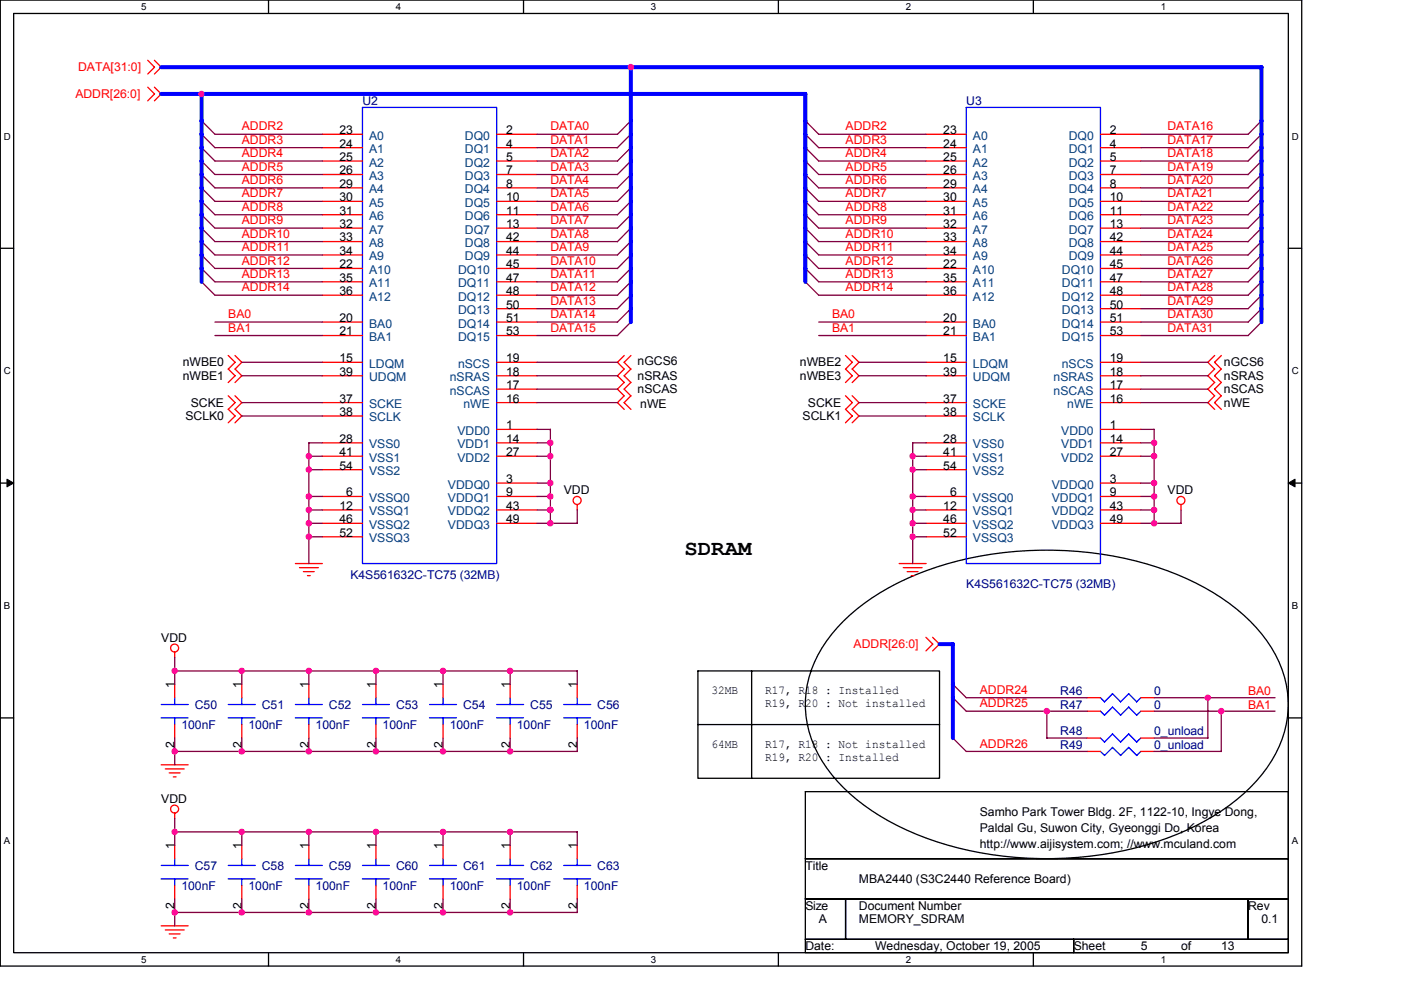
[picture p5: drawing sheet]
<svg xmlns="http://www.w3.org/2000/svg" width="297mm" height="210mm" viewBox="0 0 297 210" stroke-linecap="round" stroke-linejoin="round" font-family="sans-serif">
<path d="M.1 0h275.9v204.8h-275.9zM2.9 2.9h270.3v199.1h-270.3z" fill="none" stroke="#000" stroke-width=".28"/>
<g fill="#fff">
<path d="M29.9 .3h1.1v2.3h-1.1z"/>
<path d="M29.9 202.3h1.1v2.3h-1.1z"/>
</g>
<path d="M56.9 0v2.9M56.9 202v2.8" fill="none" stroke="#000" stroke-width=".28"/>
<g fill="#fff">
<path d="M83.9 .3h1.2v2.3h-1.2z"/>
<path d="M83.9 202.3h1.2v2.3h-1.2z"/>
</g>
<path d="M111 0v2.9M111 202v2.8" fill="none" stroke="#000" stroke-width=".28"/>
<g fill="#fff">
<path d="M138 .3h1.1v2.3h-1.1z"/>
<path d="M138 202.3h1.1v2.3h-1.1z"/>
</g>
<path d="M165 0v2.9M165 202v2.8" fill="none" stroke="#000" stroke-width=".28"/>
<g fill="#fff">
<path d="M192 .3h1.2v2.3h-1.2z"/>
<path d="M192 202.3h1.2v2.3h-1.2z"/>
</g>
<path d="M219.1 0v2.9M219.1 202v2.8" fill="none" stroke="#000" stroke-width=".28"/>
<g fill="#fff">
<path d="M246.1 .3h1.1v2.3h-1.1z"/>
<path d="M246.1 202.3h1.1v2.3h-1.1z"/>
<path d="M.8 27.7h1.5v2.3h-1.5z"/>
<path d="M273.9 27.7h1.5v2.3h-1.5z"/>
<path d="M.8 77.5h1.5v2.3h-1.5z"/>
<path d="M273.9 77.5h1.5v2.3h-1.5z"/>
</g>
<path d="M.1 52.6h2.8M273.2 52.6h2.8" fill="none" stroke="#000" stroke-width=".28"/>
<g fill="#fff">
<path d="M.8 127.3h1.4v2.3h-1.4z"/>
<path d="M273.9 127.3h1.3v2.3h-1.3z"/>
</g>
<path d="M.1 102.4h2.8M273.2 102.4h2.8" fill="none" stroke="#000" stroke-width=".28"/>
<path d="M1.5 101.6l1.4 .8-1.4 .8zM273.2 102.4l1.4-.8v1.6z" fill="#000" stroke="#000" stroke-width=".21"/>
<g fill="#fff">
<path d="M.8 177.1h1.4v2.3h-1.4z"/>
<path d="M273.9 177.1h1.3v2.3h-1.3z"/>
</g>
<g fill="none" stroke="#000" stroke-width=".28">
<path d="M179.5 131.1a54.6 54.6 0 0 1 25.6-12.6 76.6 76.6 0 0 1 45.5 3.7 42.3 42.3 0 0 1 18.5 14.4 22.4 22.4 0 0 1-1.4 27.4 47.1 47.1 0 0 1-22.8 14.6 76.7 76.7 0 0 1-51.6-2.1 42.3 42.3 0 0 1-18.5-14.4 22.4 22.4 0 0 1 1.4-27.4zM.1 152.2h2.8M148 142.3h51.2v22.7h-51.2zM148 153.6h51.2M159.4 142.3v22.7M273.2 152.2h2.8M170.7 167.9h102.5v14.2h-102.5zM170.7 182.1h102.5v8.5h-102.5zM170.7 190.6h8.6v8.6h-8.6zM170.7 199.2h56.9v2.8h-56.9zM179.3 190.6h85.3v8.6h-85.3zM227.6 199.2h45.6v2.8h-45.6z"/>
<path d="M264.6 190.6h8.6v8.6h-8.6z"/>
</g>
<g fill="none" stroke="#f00" stroke-width=".28">
<path d="M31.3 18.5l1.5 1.4-1.5 1.5M31.3 12.8l1.5 1.4-1.5 1.5M32.7 18.5l1.5 1.4-1.5 1.5M32.7 12.8l1.5 1.4-1.5 1.5M68.3 28.5h8.6M68.3 31.3h8.6M68.3 34.1h8.6M68.3 37h8.6M68.3 39.8h8.6M105.3 28.5h8.6M105.3 31.3h8.6M105.3 34.1h8.6"/>
<path d="M105.3 37h8.6M105.3 39.8h8.6M196.3 28.5h8.6M196.3 31.3h8.6M196.3 34.1h8.6M196.3 37h8.6M196.3 39.8h8.6M233.3 28.5h8.6M233.3 31.3h8.6M233.3 34.1h8.6M233.3 37h8.6M233.3 39.8h8.6"/>
<path d="M68.3 42.7h8.6M68.3 45.5h8.6M68.3 48.4h8.6M68.3 51.2h8.6M68.3 54.1h8.6M68.3 56.9h8.6M68.3 59.8h8.6M105.3 42.7h8.6M105.3 45.5h8.6M105.3 48.4h8.6M105.3 51.2h8.6M105.3 54.1h8.6"/>
<path d="M105.3 56.9h8.6M105.3 59.8h8.6M196.3 42.7h8.6M196.3 45.5h8.6M196.3 48.4h8.6M196.3 51.2h8.6M196.3 54.1h8.6M196.3 56.9h8.6M196.3 59.8h8.6M233.3 42.7h8.6M233.3 45.5h8.6M233.3 48.4h8.6"/>
<path d="M233.3 51.2h8.6M233.3 54.1h8.6M233.3 56.9h8.6M233.3 59.8h8.6M48.4 78.2l1.4 1.5-1.4 1.4M48.4 75.4l1.4 1.4-1.4 1.5M49.8 78.2l1.5 1.5-1.5 1.4M49.8 75.4l1.5 1.4-1.5 1.5M68.3 71.1h8.6M68.3 79.7h8.6M68.3 76.8h8.6M68.3 62.6h8.6"/>
<path d="M68.3 68.3h8.6M105.3 71.1h8.6M105.3 79.7h8.6M105.3 76.8h8.6M105.3 62.6h8.6M105.3 65.4h8.6M105.3 68.3h8.6M132.4 75.4l-1.5 1.4 1.5 1.5M132.4 78.2l-1.5 1.5 1.5 1.4M133.8 75.4l-1.5 1.4 1.5 1.5M133.8 78.2l-1.5 1.5 1.5 1.4M179.3 75.4l1.4 1.4-1.4 1.5"/>
<path d="M179.3 78.2l1.4 1.5-1.4 1.4M180.7 75.4l1.4 1.4-1.4 1.5M180.7 78.2l1.4 1.5-1.4 1.4M196.3 71.1h8.6M196.3 79.7h8.6M196.3 76.8h8.6M196.3 62.6h8.6M196.3 68.3h8.6M233.3 71.1h8.6M233.3 79.7h8.6M233.3 76.8h8.6M233.3 62.6h8.6"/>
<path d="M233.3 65.4h8.6M233.3 68.3h8.6M257.5 75.4l-1.4 1.4 1.4 1.5M257.5 78.2l-1.4 1.5 1.4 1.4M258.9 75.4l-1.4 1.4 1.4 1.5M258.9 78.2l-1.4 1.5 1.4 1.4M48.4 86.8l1.4 1.4-1.4 1.4M48.4 83.9l1.4 1.5-1.4 1.4M49.8 86.8l1.5 1.4-1.5 1.4M49.8 83.9l1.5 1.5-1.5 1.4M68.3 85.4h8.6M68.3 88.2h8.6"/>
<path d="M68.3 96.7h8.6M68.3 93.9h8.6M68.3 99.6h8.6M105.3 85.4h8.6M105.3 82.5h8.6M105.3 96.7h8.6M105.3 93.9h8.6M105.3 91h8.6M132.4 81.1l-1.5 1.4 1.5 1.4M132.4 83.9l-1.5 1.5 1.5 1.4M133.8 81.1l-1.5 1.4 1.5 1.4M133.8 83.9l-1.5 1.5 1.5 1.4"/>
<path d="M179.3 86.8l1.4 1.4-1.4 1.4M179.3 83.9l1.4 1.5-1.4 1.4M180.7 86.8l1.4 1.4-1.4 1.4M180.7 83.9l1.4 1.5-1.4 1.4M196.3 85.4h8.6M196.3 88.2h8.6M196.3 96.7h8.6M196.3 93.9h8.6M196.3 99.6h8.6M233.3 85.4h8.6M233.3 82.5h8.6M233.3 96.7h8.6"/>
<path d="M233.3 93.9h8.6M233.3 91h8.6M257.5 83.9l-1.4 1.5 1.4 1.4M257.5 81.1l-1.4 1.4 1.4 1.4M258.9 83.9l-1.4 1.5 1.4 1.4M258.9 81.1l-1.4 1.4 1.4 1.4M62.6 119.5h5.7M68.3 113.8h8.6M68.3 111h8.6M68.3 108.1h8.6M68.3 105.3h8.6M105.3 102.4h8.6"/>
<path d="M105.3 111h8.6M105.3 108.1h8.6M105.3 105.3h8.6M122.4 107v1.1M190.6 119.5h5.8M196.3 113.8h8.6M196.3 111h8.6M196.3 108.1h8.6M196.3 105.3h8.6M233.3 102.4h8.6M233.3 111h8.6M233.3 108.1h8.6"/>
<path d="M233.3 105.3h8.6M250.4 107v1.1M37 138.3v1.1M63.5 120.4h4M64.3 121.2h2.3M65.2 122h.6M191.5 120.4h4M192.3 121.2h2.3M193.2 122h.6M196.3 135.1l1.5 1.5-1.5 1.4M197.7 135.1l1.5 1.5-1.5 1.4M37 145.1v2.8"/>
<path d="M37 153.6v2.9M51.3 145.1v2.8M51.3 153.6v2.9M65.5 145.1v2.8M65.5 153.6v2.9M79.7 145.1v2.8M79.7 153.6v2.9M93.9 145.1v2.8M93.9 153.6v2.9M108.2 145.1v2.8M108.2 153.6v2.9M122.4 145.1v2.8"/>
<path d="M122.4 153.6v2.9M230.5 156.5h2.8M230.5 159.3h2.8M230.5 150.8h2.8M230.5 147.9h2.8M241.9 156.5h2.8M241.9 159.3h2.8M241.9 150.8h2.8M241.9 147.9h2.8M34.2 162.2h5.7M35 163h4M35.9 163.9h2.3"/>
<path d="M36.7 164.7h.6M37 172.4v1.2M37 179.2v2.9M51.3 179.2v2.9M65.5 179.2v2.9M79.7 179.2v2.9M93.9 179.2v2.9M108.2 179.2v2.9M122.4 179.2v2.9M34.2 196.3h5.7M35 197.2h4M35.9 198h2.3"/>
<path d="M36.7 198.9h.6M37 187.8v2.8M51.3 187.8v2.8M65.5 187.8v2.8M79.7 187.8v2.8M93.9 187.8v2.8M108.2 187.8v2.8M122.4 187.8v2.8"/>
<circle cx="122.4" cy="106.1" r=".85"/>
<circle cx="250.4" cy="106.1" r=".85"/>
<circle cx="37" cy="137.4" r=".84"/>
<circle cx="37" cy="171.5" r=".84"/>
</g>
<g fill="none" stroke="#00f" stroke-width=".28">
<path d="M76.9 22.8h28.4v96.7h-28.4zM204.9 22.8h28.4v96.7h-28.4zM34.2 152.2h5.7M34.2 149.4h5.7M37 147.9v1.5M37 152.2v1.4M48.4 152.2h5.7M48.4 149.4h5.7M51.3 147.9v1.5M51.3 152.2v1.4M62.6 152.2h5.7M62.6 149.4h5.7"/>
<path d="M65.5 147.9v1.5M65.5 152.2v1.4M76.8 152.2h5.7M76.9 149.4h5.7M79.7 147.9v1.5M79.7 152.2v1.4M91.1 152.2h5.7M91.1 149.4h5.7M93.9 147.9v1.5M93.9 152.2v1.4M105.3 152.2h5.7M105.3 149.4h5.7"/>
<path d="M108.2 147.9v1.5M108.2 152.2v1.4M119.5 152.2h5.7M119.5 149.4h5.7M122.4 147.9v1.5M122.4 152.2v1.4M233.3 156.5l.9 .8M233.3 147.9l.9 .9M235.9 158.5l1.7 1.7 1.7-1.7M235.9 158.5l-1.7 1.7-.9-.9M237.6 157.3l-1.7-1.7-1.7 1.8M237.6 148.8l-1.7-1.7-1.7 1.7"/>
<path d="M239.3 155.6l1.7 1.7M239.3 158.5l1.7 1.7M239.3 149.9l1.7 1.7M239.3 147.1l1.7 1.7M239.3 155.6l-1.7 1.8M239.3 149.9l-1.7 1.8-1.7-1.8-1.7 1.8-.9-.9M239.3 147.1l-1.7 1.7M241.9 156.5l-.9 .9M241.9 159.3l-.9 .9M241.9 150.8l-.9 .9M241.9 147.9l-.9 .9M34.2 186.4h5.7"/>
<path d="M34.2 183.5h5.7M37 182.1v1.4M37 186.4v1.4M48.4 186.4h5.7M48.4 183.5h5.7M51.3 182.1v1.4M51.3 186.4v1.4M62.6 186.4h5.7M62.6 183.5h5.7M65.5 182.1v1.4M65.5 186.4v1.4M76.8 186.4h5.7"/>
<path d="M76.9 183.5h5.7M79.7 182.1v1.4M79.7 186.4v1.4M91.1 186.4h5.7M91.1 183.5h5.7M93.9 182.1v1.4M93.9 186.4v1.4M105.3 186.4h5.7M105.3 183.5h5.7M108.2 182.1v1.4M108.2 186.4v1.4M119.5 186.4h5.7"/>
<path d="M119.5 183.5h5.7M122.4 182.1v1.4M122.4 186.4v1.4"/>
</g>
<g fill="none" stroke="#800040" stroke-width=".28">
<path d="M42.7 25.6l2.9 2.9h22.7M42.7 28.4l2.9 2.9h22.7M42.7 31.3l2.9 2.8h22.7M42.7 34.1l2.9 2.9h22.7M42.7 37l2.9 2.8h22.7M42.7 39.8l2.9 2.9h22.7M113.9 28.5h17M113.9 31.3h17M113.9 34.1h17M113.9 37h17M113.9 39.8h17M133.7 28.5l-2.8 2.8"/>
<path d="M133.7 37l-2.8 2.9M133.7 31.3l-2.8 2.9M133.7 25.6l-2.8 2.9M133.7 39.8l-2.8 2.9M133.7 34.1l-2.8 2.9M170.7 25.6l2.9 2.9h22.8M170.7 28.4l2.9 2.9h22.8M170.7 31.3l2.9 2.8h22.8M170.7 34.1l2.9 2.9h22.8M170.7 37l2.9 2.8h22.8M170.7 39.8l2.9 2.9h22.8M241.9 28.5h22.7"/>
<path d="M241.9 31.3h22.7M241.9 34.1h22.7M241.9 37h22.7M241.9 39.8h22.7M267.5 34.1l-2.9 2.9M267.5 39.8l-2.9 2.9M267.5 37l-2.9 2.9M267.5 31.3l-2.9 2.9M267.5 25.6l-2.9 2.9M267.5 28.5l-2.9 2.8M42.7 42.7l2.9 2.8h22.7M42.7 45.5l2.9 2.9h22.7"/>
<path d="M42.7 48.3l2.9 2.9h22.7M42.7 51.2l2.9 2.9h22.7M42.7 54l2.9 2.9h22.7M42.7 56.9l2.9 2.9h22.7M42.7 59.7l2.9 2.9h22.7M113.9 42.7h17M113.9 45.5h17M113.9 48.4h17M113.9 51.2h17M113.9 54.1h17M113.9 56.9h17M113.9 59.8h17"/>
<path d="M133.7 59.8l-2.8 2.8M133.7 51.2l-2.8 2.9M133.7 45.5l-2.8 2.9M133.7 42.7l-2.8 2.9M133.7 48.4l-2.8 2.8M133.7 54.1l-2.8 2.8M133.7 56.9l-2.8 2.9M170.7 42.7l2.9 2.8h22.8M170.7 45.5l2.9 2.9h22.8M170.7 48.3l2.9 2.9h22.8M170.7 51.2l2.9 2.9h22.8M170.7 54l2.9 2.9h22.8"/>
<path d="M170.7 56.9l2.9 2.9h22.8M170.7 59.7l2.9 2.9h22.8M241.9 42.7h22.7M241.9 45.5h22.7M241.9 48.4h22.7M241.9 51.2h22.7M241.9 54.1h22.7M241.9 56.9h22.7M241.9 59.8h22.7M267.5 48.4l-2.9 2.8M267.5 45.5l-2.9 2.9M267.5 59.8l-2.9 2.8"/>
<path d="M267.5 51.2l-2.9 2.9M267.5 54.1l-2.9 2.8M267.5 56.9l-2.9 2.9M267.5 42.7l-2.9 2.9M45.6 68.3h22.7M45.6 71.1h22.7M51.3 76.8h17M51.3 79.7h17M113.9 68.3h17M113.9 76.8h17M113.9 71.1h17M113.9 79.7h17"/>
<path d="M113.9 62.6h17M113.9 65.4h17M133.7 62.6l-2.8 2.9M133.7 65.4l-2.8 2.9M133.7 68.3l-2.8 2.9M173.6 68.3h22.8M173.6 71.1h22.8M182.1 76.8h14.3M182.1 79.7h14.3M241.9 68.3h22.7M241.9 76.8h14.2M241.9 71.1h22.7"/>
<path d="M241.9 79.7h14.2M241.9 62.6h22.7M241.9 65.4h22.7M267.5 65.4l-2.9 2.9M267.5 62.6l-2.9 2.9M267.5 68.3l-2.9 2.9M51.3 85.4h17M51.3 88.2h17M65.5 96.7h2.8M65.5 99.6h2.8M68.3 93.9h-2.8v25.6M113.9 96.7h2.8"/>
<path d="M113.9 93.9h2.8M113.9 85.4h17M113.9 82.5h17M113.9 91h2.8M116.7 91v20M182.1 85.4h14.3M182.1 88.2h14.3M193.5 96.7h2.9M193.5 99.6h2.9M196.4 93.9h-2.9v25.6M241.9 91h2.8v20M241.9 96.7h2.8"/>
<path d="M241.9 93.9h2.8M241.9 85.4h14.2M241.9 82.5h14.2M65.5 111h2.8M65.5 108.1h2.8M65.5 105.3h2.8M65.5 113.8h2.8M113.9 111h8.5M113.9 108.1h2.8M113.9 105.3h2.8M113.9 102.4h2.8M122.4 108.1v2.9"/>
<path d="M193.5 111h2.9M193.5 108.1h2.9M193.5 105.3h2.9M193.5 113.8h2.9M241.9 111h8.5M241.9 108.1h2.8M241.9 105.3h2.8M241.9 102.4h2.8M250.4 108.1v2.9M37 139.4v5.7M37 156.5v5.7M37 142.3h85.4v2.8"/>
<path d="M51.3 142.3v2.8M51.3 156.5v2.8M65.5 142.3v2.8M65.5 156.5v2.8M79.7 142.3v2.8M79.7 156.5v2.8M93.9 142.3v2.8M93.9 156.5v2.8M108.2 142.3v2.8M108.2 156.5v2.8M122.4 156.5v2.8h-85.4M202 156.5l2.9 2.8h25.6"/>
<path d="M202 147.9l2.9 2.9h25.6M202 145.1l2.9 2.8h25.6M222 150.8v5.7M222 156.5h8.5M244.7 150.8h25.6M244.7 147.9h25.6M244.7 156.5h11.4M256.1 147.9v8.6M258.9 150.8v8.5h-14.2M37 173.5v5.8M37 176.4h85.4v2.9M51.3 176.4v2.9"/>
<path d="M65.5 176.4v2.9M79.7 176.4v2.9M93.9 176.4v2.9M108.2 176.4v2.9M37 190.6v5.7M51.3 190.6v2.9M65.5 190.6v2.9M79.7 190.6v2.9M93.9 190.6v2.9M108.2 190.6v2.9M122.4 190.6v2.9h-85.4"/>
</g>
<path d="M34.2 19.9h136.6M34.2 14.2h233.3v54.1M42.7 19.9v39.9M133.7 14.2v54.1M170.7 19.9v39.9M199.2 136.6h2.8v19.9" fill="none" stroke="#00f" stroke-width=".85"/>
<g fill="#f0f" stroke="#f0f" stroke-width=".28">
<circle cx="108.1" cy="176.4" r=".56"/>
<circle cx="65.5" cy="105.3" r=".56"/>
<circle cx="65.5" cy="113.8" r=".56"/>
<circle cx="193.5" cy="108.1" r=".57"/>
<circle cx="93.9" cy="176.4" r=".56"/>
<circle cx="108.1" cy="142.2" r=".56"/>
<circle cx="51.3" cy="142.2" r=".56"/>
<circle cx="65.5" cy="159.3" r=".57"/>
<circle cx="108.1" cy="193.5" r=".57"/>
<circle cx="79.7" cy="142.2" r=".56"/>
<circle cx="244.7" cy="108.1" r=".57"/>
<circle cx="37" cy="142.2" r=".56"/>
<circle cx="193.5" cy="96.7" r=".57"/>
<circle cx="116.7" cy="108.1" r=".57"/>
<circle cx="116.7" cy="110.9" r=".57"/>
<circle cx="79.7" cy="159.3" r=".57"/>
<circle cx="93.9" cy="159.3" r=".57"/>
<circle cx="116.7" cy="93.9" r=".57"/>
<circle cx="116.7" cy="96.7" r=".57"/>
<circle cx="116.7" cy="102.4" r=".57"/>
<circle cx="193.5" cy="113.8" r=".56"/>
<circle cx="65.5" cy="108.1" r=".57"/>
<circle cx="65.5" cy="110.9" r=".57"/>
<circle cx="37" cy="193.5" r=".57"/>
<circle cx="51.2" cy="193.5" r=".57"/>
<circle cx="93.9" cy="142.2" r=".56"/>
<circle cx="51.3" cy="176.4" r=".56"/>
<circle cx="65.5" cy="96.7" r=".57"/>
<circle cx="65.5" cy="99.6" r=".56"/>
<circle cx="79.7" cy="176.4" r=".56"/>
<circle cx="193.5" cy="99.6" r=".56"/>
<circle cx="244.7" cy="110.9" r=".57"/>
<circle cx="108.1" cy="159.3" r=".57"/>
<circle cx="65.5" cy="142.2" r=".56"/>
<circle cx="37" cy="176.4" r=".56"/>
<circle cx="65.5" cy="193.5" r=".57"/>
<circle cx="116.7" cy="105.3" r=".56"/>
<circle cx="244.7" cy="93.9" r=".57"/>
<circle cx="244.7" cy="96.7" r=".57"/>
<circle cx="193.5" cy="105.3" r=".56"/>
<circle cx="37" cy="159.3" r=".57"/>
<circle cx="51.2" cy="159.3" r=".57"/>
<circle cx="244.7" cy="105.3" r=".56"/>
<circle cx="244.7" cy="102.4" r=".57"/>
<circle cx="79.7" cy="193.5" r=".57"/>
<circle cx="93.9" cy="193.5" r=".57"/>
<circle cx="193.5" cy="110.9" r=".57"/>
<circle cx="65.5" cy="176.4" r=".56"/>
<circle cx="221.9" cy="150.8" r=".57"/>
<circle cx="256.1" cy="147.9" r=".55"/>
<circle cx="258.9" cy="150.8" r=".57"/>
<circle cx="42.7" cy="19.9" r=".55"/>
<circle cx="133.7" cy="14.2" r=".55"/>
</g>
<text font-size="4.6" x="145.1" y="117.6">SDRAM</text>
<g font-size="2.6" fill="#f00">
<text x="16.5" y="15.1">DATA[31:0]</text>
<text x="16" y="20.8">ADDR[26:0]</text>
<text x="51.3" y="27.6">ADDR2</text>
<text x="116.7" y="27.6">DATA0</text>
<text x="179.3" y="27.6">ADDR2</text>
<text x="247.5" y="27.6">DATA16</text>
<text x="51.3" y="30.5">ADDR3</text>
<text x="51.3" y="33.3">ADDR4</text>
<text x="116.7" y="30.5">DATA1</text>
<text x="116.7" y="33.3">DATA2</text>
<text x="179.3" y="30.5">ADDR3</text>
<text x="179.3" y="33.3">ADDR4</text>
<text x="247.5" y="30.5">DATA17</text>
<text x="247.5" y="33.3">DATA18</text>
<text x="51.3" y="36.2">ADDR5</text>
<text x="51.3" y="39">ADDR6</text>
<text x="51.3" y="41.9">ADDR7</text>
<text x="116.7" y="36.2">DATA3</text>
<text x="116.7" y="39">DATA4</text>
<text x="116.7" y="41.9">DATA5</text>
<text x="179.3" y="41.9">ADDR7</text>
<text x="179.3" y="36.2">ADDR5</text>
<text x="179.3" y="39">ADDR6</text>
<text x="247.5" y="36.2">DATA19</text>
<text x="247.5" y="39">DATA20</text>
<text x="247.5" y="41.9">DATA21</text>
<text x="51.3" y="44.7">ADDR8</text>
<text x="51.3" y="47.6">ADDR9</text>
<text x="116.7" y="44.7">DATA6</text>
<text x="116.7" y="47.6">DATA7</text>
<text x="179.3" y="47.6">ADDR9</text>
<text x="179.3" y="44.7">ADDR8</text>
<text x="247.5" y="44.7">DATA22</text>
<text x="247.5" y="47.6">DATA23</text>
<text x="51.3" y="50.4">ADDR10</text>
<text x="51.3" y="53.2">ADDR11</text>
<text x="116.7" y="50.4">DATA8</text>
<text x="116.7" y="53.2">DATA9</text>
<text x="179.3" y="53.2">ADDR11</text>
<text x="179.3" y="50.4">ADDR10</text>
<text x="247.5" y="50.4">DATA24</text>
<text x="247.5" y="53.2">DATA25</text>
<text x="51.3" y="56.1">ADDR12</text>
<text x="51.3" y="58.9">ADDR13</text>
<text x="116.7" y="56.1">DATA10</text>
<text x="116.7" y="58.9">DATA11</text>
<text x="179.3" y="58.9">ADDR13</text>
<text x="179.3" y="56.1">ADDR12</text>
<text x="247.5" y="56.1">DATA26</text>
<text x="247.5" y="58.9">DATA27</text>
<text x="51.3" y="61.8">ADDR14</text>
<text x="116.7" y="61.8">DATA12</text>
<text x="116.7" y="64.6">DATA13</text>
<text x="179.3" y="61.8">ADDR14</text>
<text x="247.5" y="61.8">DATA28</text>
<text x="247.5" y="64.6">DATA29</text>
<text x="48.4" y="67.5">BA0</text>
<text x="48.4" y="70.3">BA1</text>
<text x="116.7" y="67.5">DATA14</text>
<text x="116.7" y="70.3">DATA15</text>
<text x="176.4" y="70.3">BA1</text>
<text x="176.4" y="67.5">BA0</text>
<text x="247.5" y="67.5">DATA30</text>
<text x="247.5" y="70.3">DATA31</text>
<text x="181" y="137.5">ADDR[26:0]</text>
<text x="207.7" y="150">ADDR25</text>
<text x="207.7" y="147.1">ADDR24</text>
<text x="264.6" y="147.4">BA0</text>
<text x="264.6" y="150.2">BA1</text>
<text x="207.7" y="158.5">ADDR26</text>
</g>
<g font-size="2.6" fill="#000080">
<text x="76.9" y="22.2">U2</text>
<text x="204.9" y="22.2">U3</text>
<text x="74.3" y="122.7">K4S561632C-TC75 (32MB)</text>
<text x="204.9" y="124.7">K4S561632C-TC75 (32MB)</text>
<text x="224.8" y="147.4">R46</text>
<text x="244.7" y="147.4">0</text>
<text x="38.5" y="154.5">100nF</text>
<text x="41.3" y="150.2">C50</text>
<text x="52.7" y="154.5">100nF</text>
<text x="55.5" y="150.2">C51</text>
<text x="66.9" y="154.5">100nF</text>
<text x="69.7" y="150.2">C52</text>
<text x="81.1" y="154.5">100nF</text>
<text x="84" y="150.2">C53</text>
<text x="95.4" y="154.5">100nF</text>
<text x="98.2" y="150.2">C54</text>
<text x="109.6" y="154.5">100nF</text>
<text x="112.4" y="150.2">C55</text>
<text x="123.8" y="154.5">100nF</text>
<text x="126.6" y="150.2">C56</text>
<text x="224.8" y="155.9">R48</text>
<text x="224.8" y="150.2">R47</text>
<text x="244.7" y="155.9">0_unload</text>
<text x="244.7" y="150.2">0</text>
<text x="224.8" y="158.8">R49</text>
<text x="244.7" y="158.8">0_unload</text>
<text x="41.3" y="184.4">C57</text>
<text x="55.5" y="184.4">C58</text>
<text x="69.7" y="184.4">C59</text>
<text x="84" y="184.4">C60</text>
<text x="98.2" y="184.4">C61</text>
<text x="112.4" y="184.4">C62</text>
<text x="126.6" y="184.4">C63</text>
<text x="38.5" y="188.7">100nF</text>
<text x="52.7" y="188.7">100nF</text>
<text x="66.9" y="188.7">100nF</text>
<text x="81.1" y="188.7">100nF</text>
<text x="95.4" y="188.7">100nF</text>
<text x="109.6" y="188.7">100nF</text>
<text x="123.8" y="188.7">100nF</text>
</g>
<g font-size="2.6">
<text x="72" y="28.4">23</text>
<text x="107.3" y="28.4">2</text>
<text x="200" y="28.4">23</text>
<text x="235.3" y="28.4">2</text>
<text x="72" y="31.3">24</text>
<text x="72" y="34.1">25</text>
<text x="107.3" y="31.3">4</text>
<text x="107.3" y="34.1">5</text>
<text x="200" y="31.3">24</text>
<text x="200" y="34.1">25</text>
<text x="235.3" y="31.3">4</text>
<text x="235.3" y="34.1">5</text>
<text x="72" y="37">26</text>
<text x="72" y="39.8">29</text>
<text x="107.3" y="37">7</text>
<text x="107.3" y="39.8">8</text>
<text x="200" y="37">26</text>
<text x="200" y="39.8">29</text>
<text x="235.3" y="37">7</text>
<text x="235.3" y="39.8">8</text>
<text x="72" y="42.7">30</text>
<text x="72" y="45.5">31</text>
<text x="107.3" y="42.7">10</text>
<text x="107.3" y="45.5">11</text>
<text x="200" y="42.7">30</text>
<text x="200" y="45.5">31</text>
<text x="235.3" y="42.7">10</text>
<text x="235.3" y="45.5">11</text>
<text x="72" y="48.3">32</text>
<text x="72" y="51.2">33</text>
<text x="107.3" y="48.3">13</text>
<text x="107.3" y="51.2">42</text>
<text x="200" y="48.3">32</text>
<text x="200" y="51.2">33</text>
<text x="235.3" y="48.3">13</text>
<text x="235.3" y="51.2">42</text>
<text x="72" y="54">34</text>
<text x="72" y="56.9">22</text>
<text x="72" y="59.7">35</text>
<text x="107.3" y="54">44</text>
<text x="107.3" y="56.9">45</text>
<text x="107.3" y="59.7">47</text>
<text x="200" y="54">34</text>
<text x="200" y="56.9">22</text>
<text x="200" y="59.7">35</text>
<text x="235.3" y="54">44</text>
<text x="235.3" y="56.9">45</text>
<text x="235.3" y="59.7">47</text>
<text x="72" y="62.6">36</text>
<text x="107.3" y="62.6">48</text>
<text x="107.3" y="65.4">50</text>
<text x="200" y="62.6">36</text>
<text x="235.3" y="62.6">48</text>
<text x="235.3" y="65.4">50</text>
<text x="72" y="71.1">21</text>
<text x="72" y="68.3">20</text>
<text x="107.3" y="68.3">51</text>
<text x="107.3" y="71.1">53</text>
<text x="200" y="71.1">21</text>
<text x="200" y="68.3">20</text>
<text x="235.3" y="68.3">51</text>
<text x="235.3" y="71.1">53</text>
<text x="38.7" y="77.7">nWBE0</text>
<text x="72" y="76.8">15</text>
<text x="107.3" y="76.8">19</text>
<text x="135.2" y="77.4">nGCS6</text>
<text x="169.6" y="77.7">nWBE2</text>
<text x="200" y="76.8">15</text>
<text x="235.3" y="76.8">19</text>
<text x="259.5" y="77.7">nGCS6</text>
<text x="38.7" y="80.6">nWBE1</text>
<text x="72" y="79.7">39</text>
<text x="107.3" y="79.7">18</text>
<text x="107.3" y="82.5">17</text>
<text x="135.2" y="80.6">nSRAS</text>
<text x="135.2" y="83.4">nSCAS</text>
<text x="169.6" y="80.6">nWBE3</text>
<text x="200" y="79.7">39</text>
<text x="235.3" y="79.7">18</text>
<text x="235.3" y="82.5">17</text>
<text x="259.5" y="83.4">nSCAS</text>
<text x="259.5" y="80.6">nSRAS</text>
<text x="39.3" y="89.1">SCLK0</text>
<text x="40.4" y="86.2">SCKE</text>
<text x="72" y="85.3">37</text>
<text x="72" y="88.2">38</text>
<text x="107.3" y="85.3">16</text>
<text x="135.7" y="86.5">nWE</text>
<text x="170.2" y="89.1">SCLK1</text>
<text x="171.3" y="86.2">SCKE</text>
<text x="200" y="85.3">37</text>
<text x="200" y="88.2">38</text>
<text x="235.3" y="85.3">16</text>
<text x="259.5" y="86.2">nWE</text>
<text x="72" y="93.9">28</text>
<text x="107.3" y="93.9">14</text>
<text x="107.3" y="91">1</text>
<text x="200" y="93.9">28</text>
<text x="235.3" y="93.9">14</text>
<text x="235.3" y="91">1</text>
<text x="72" y="99.6">54</text>
<text x="72" y="96.7">41</text>
<text x="107.3" y="96.7">27</text>
<text x="200" y="99.6">54</text>
<text x="200" y="96.7">41</text>
<text x="235.3" y="96.7">27</text>
<text x="73.4" y="105.2">6</text>
<text x="107.3" y="102.4">3</text>
<text x="107.3" y="105.2">9</text>
<text x="119.5" y="104.7">VDD</text>
<text x="201.4" y="105.2">6</text>
<text x="235.3" y="102.4">3</text>
<text x="235.3" y="105.2">9</text>
<text x="247.5" y="104.7">VDD</text>
<text x="72" y="113.8">52</text>
<text x="72" y="110.9">46</text>
<text x="72" y="108.1">12</text>
<text x="107.3" y="110.9">49</text>
<text x="107.3" y="108.1">43</text>
<text x="200" y="113.8">52</text>
<text x="200" y="110.9">46</text>
<text x="200" y="108.1">12</text>
<text x="235.3" y="110.9">49</text>
<text x="235.3" y="108.1">43</text>
<text x="34.2" y="136">VDD</text>
<text x="37" y="145.9" transform="rotate(-90 37 145.9)">1</text>
<text x="51.2" y="145.9" transform="rotate(-90 51.2 145.9)">1</text>
<text x="65.5" y="145.9" transform="rotate(-90 65.5 145.9)">1</text>
<text x="79.7" y="145.9" transform="rotate(-90 79.7 145.9)">1</text>
<text x="93.9" y="145.9" transform="rotate(-90 93.9 145.9)">1</text>
<text x="108.1" y="145.9" transform="rotate(-90 108.1 145.9)">1</text>
<text x="122.4" y="145.9" transform="rotate(-90 122.4 145.9)">1</text>
<text x="150.8" y="147.2">32MB</text>
<text x="162.2" y="147.2">R17, R18 : Installed</text>
<text x="162.2" y="150">R19, R20 : Not installed</text>
<text x="37" y="158.6" transform="rotate(-90 37 158.6)">2</text>
<text x="51.2" y="158.6" transform="rotate(-90 51.2 158.6)">2</text>
<text x="65.5" y="158.6" transform="rotate(-90 65.5 158.6)">2</text>
<text x="79.7" y="158.6" transform="rotate(-90 79.7 158.6)">2</text>
<text x="93.9" y="158.6" transform="rotate(-90 93.9 158.6)">2</text>
<text x="108.1" y="158.6" transform="rotate(-90 108.1 158.6)">2</text>
<text x="122.4" y="158.6" transform="rotate(-90 122.4 158.6)">2</text>
<text x="150.8" y="158.5">64MB</text>
<text x="162.2" y="158.5">R17, R18 : Not installed</text>
<text x="162.2" y="161.4">R19, R20 : Installed</text>
<text x="34.2" y="170.2">VDD</text>
<text x="207.7" y="173">Samho Park Tower Bldg. 2F, 1122-10, Ingye Dong,</text>
<text x="207.7" y="176.4">Paldal Gu, Suwon City, Gyeonggi Do, Korea</text>
<text x="207.7" y="179.8">http://www.aijisystem.com; //www.mculand.com</text>
<text x="37" y="180.1" transform="rotate(-90 37 180.1)">1</text>
<text x="51.2" y="180.1" transform="rotate(-90 51.2 180.1)">1</text>
<text x="65.5" y="180.1" transform="rotate(-90 65.5 180.1)">1</text>
<text x="79.7" y="180.1" transform="rotate(-90 79.7 180.1)">1</text>
<text x="93.9" y="180.1" transform="rotate(-90 93.9 180.1)">1</text>
<text x="108.1" y="180.1" transform="rotate(-90 108.1 180.1)">1</text>
<text x="122.4" y="180.1" transform="rotate(-90 122.4 180.1)">1</text>
<text x="170.7" y="184.4">Title</text>
<text x="182.1" y="187.2">MBA2440 (S3C2440 Reference Board)</text>
<text x="37" y="192.7" transform="rotate(-90 37 192.7)">2</text>
<text x="51.2" y="192.7" transform="rotate(-90 51.2 192.7)">2</text>
<text x="65.5" y="192.7" transform="rotate(-90 65.5 192.7)">2</text>
<text x="79.7" y="192.7" transform="rotate(-90 79.7 192.7)">2</text>
<text x="93.9" y="192.7" transform="rotate(-90 93.9 192.7)">2</text>
<text x="108.1" y="192.7" transform="rotate(-90 108.1 192.7)">2</text>
<text x="122.4" y="192.7" transform="rotate(-90 122.4 192.7)">2</text>
<text x="170.7" y="192.9">Size</text>
<text x="173.6" y="195.8">A</text>
<text x="182.1" y="192.9">Document Number</text>
<text x="182.1" y="195.8">MEMORY_SDRAM</text>
<text x="264.6" y="192.9">Rev</text>
<text x="267.5" y="195.8">0.1</text>
<text x="170.7" y="201.5">Date:</text>
<text x="185.5" y="201.5">Wednesday, October 19, 2005</text>
<text x="227.6" y="201.5">Sheet</text>
<text x="241.9" y="201.5">5</text>
<text x="250.4" y="201.5">of</text>
<text x="258.9" y="201.5">13</text>
</g>
<g font-size="2.6" fill="#004080">
<text x="78.3" y="29.6">A0</text>
<text x="98.6" y="29.6">DQ0</text>
<text x="206.3" y="29.6">A0</text>
<text x="226.6" y="29.6">DQ0</text>
<text x="78.3" y="32.5">A1</text>
<text x="78.3" y="35.3">A2</text>
<text x="98.6" y="32.5">DQ1</text>
<text x="98.6" y="35.3">DQ2</text>
<text x="206.3" y="32.5">A1</text>
<text x="206.3" y="35.3">A2</text>
<text x="226.6" y="32.5">DQ1</text>
<text x="226.6" y="35.3">DQ2</text>
<text x="78.3" y="38.2">A3</text>
<text x="78.3" y="41">A4</text>
<text x="98.6" y="38.2">DQ3</text>
<text x="98.6" y="41">DQ4</text>
<text x="206.3" y="38.2">A3</text>
<text x="206.3" y="41">A4</text>
<text x="226.6" y="38.2">DQ3</text>
<text x="226.6" y="41">DQ4</text>
<text x="78.3" y="43.9">A5</text>
<text x="78.3" y="46.7">A6</text>
<text x="98.6" y="43.9">DQ5</text>
<text x="98.6" y="46.7">DQ6</text>
<text x="206.3" y="43.9">A5</text>
<text x="206.3" y="46.7">A6</text>
<text x="226.6" y="43.9">DQ5</text>
<text x="226.6" y="46.7">DQ6</text>
<text x="78.3" y="49.5">A7</text>
<text x="78.3" y="52.4">A8</text>
<text x="98.6" y="49.5">DQ7</text>
<text x="98.6" y="52.4">DQ8</text>
<text x="206.3" y="49.5">A7</text>
<text x="206.3" y="52.4">A8</text>
<text x="226.6" y="49.5">DQ7</text>
<text x="226.6" y="52.4">DQ8</text>
<text x="78.3" y="55.2">A9</text>
<text x="78.3" y="58.1">A10</text>
<text x="97.1" y="58.1">DQ10</text>
<text x="98.6" y="55.2">DQ9</text>
<text x="206.3" y="55.2">A9</text>
<text x="206.3" y="58.1">A10</text>
<text x="225.1" y="58.1">DQ10</text>
<text x="226.6" y="55.2">DQ9</text>
<text x="78.3" y="63.8">A12</text>
<text x="78.3" y="60.9">A11</text>
<text x="97.1" y="60.9">DQ11</text>
<text x="97.1" y="63.8">DQ12</text>
<text x="206.3" y="63.8">A12</text>
<text x="206.3" y="60.9">A11</text>
<text x="225.1" y="60.9">DQ11</text>
<text x="225.1" y="63.8">DQ12</text>
<text x="78.3" y="69.4">BA0</text>
<text x="97.1" y="66.6">DQ13</text>
<text x="97.1" y="69.4">DQ14</text>
<text x="206.3" y="69.4">BA0</text>
<text x="225.1" y="66.6">DQ13</text>
<text x="225.1" y="69.4">DQ14</text>
<text x="78.3" y="78">LDQM</text>
<text x="78.3" y="72.3">BA1</text>
<text x="97.1" y="78">nSCS</text>
<text x="97.1" y="72.3">DQ15</text>
<text x="206.3" y="78">LDQM</text>
<text x="206.3" y="72.3">BA1</text>
<text x="225.1" y="78">nSCS</text>
<text x="225.1" y="72.3">DQ15</text>
<text x="78.3" y="80.8">UDQM</text>
<text x="95.4" y="80.8">nSRAS</text>
<text x="95.4" y="83.7">nSCAS</text>
<text x="206.3" y="80.8">UDQM</text>
<text x="223.4" y="80.8">nSRAS</text>
<text x="223.4" y="83.7">nSCAS</text>
<text x="78.3" y="86.5">SCKE</text>
<text x="78.3" y="89.4">SCLK</text>
<text x="98.3" y="86.5">nWE</text>
<text x="206.3" y="86.5">SCKE</text>
<text x="206.3" y="89.4">SCLK</text>
<text x="226.3" y="86.5">nWE</text>
<text x="78.3" y="95.1">VSS0</text>
<text x="97" y="95.1">VDD1</text>
<text x="97" y="92.2">VDD0</text>
<text x="206.3" y="95.1">VSS0</text>
<text x="225" y="92.2">VDD0</text>
<text x="225" y="95.1">VDD1</text>
<text x="78.3" y="100.8">VSS2</text>
<text x="78.3" y="97.9">VSS1</text>
<text x="97" y="97.9">VDD2</text>
<text x="206.3" y="100.8">VSS2</text>
<text x="206.3" y="97.9">VSS1</text>
<text x="225" y="97.9">VDD2</text>
<text x="78.3" y="106.4">VSSQ0</text>
<text x="95" y="103.6">VDDQ0</text>
<text x="95" y="106.4">VDDQ1</text>
<text x="206.3" y="106.4">VSSQ0</text>
<text x="223" y="106.4">VDDQ1</text>
<text x="223" y="103.6">VDDQ0</text>
<text x="78.3" y="112.1">VSSQ2</text>
<text x="78.3" y="109.3">VSSQ1</text>
<text x="95" y="112.1">VDDQ3</text>
<text x="95" y="109.3">VDDQ2</text>
<text x="206.3" y="112.1">VSSQ2</text>
<text x="206.3" y="109.3">VSSQ1</text>
<text x="223" y="112.1">VDDQ3</text>
<text x="223" y="109.3">VDDQ2</text>
<text x="78.3" y="115">VSSQ3</text>
<text x="206.3" y="115">VSSQ3</text>
</g>
<g font-size="2">
<text x="29.9" y="2.1">5</text>
<text x="83.9" y="2.1">4</text>
<text x="138" y="2.1">3</text>
<text x="192" y="2.1">2</text>
<text x="246.1" y="2.1">1</text>
<text x=".8" y="29.6">D</text>
<text x="273.9" y="29.6">D</text>
<text x=".8" y="79.4">C</text>
<text x="273.9" y="79.4">C</text>
<text x=".8" y="129.2">B</text>
<text x="273.9" y="129.2">B</text>
<text x=".8" y="178.9">A</text>
<text x="273.9" y="178.9">A</text>
<text x="29.9" y="204.1">5</text>
<text x="83.9" y="204.1">4</text>
<text x="138" y="204.1">3</text>
<text x="192" y="204.1">2</text>
<text x="246.1" y="204.1">1</text>
</g>
</svg>
